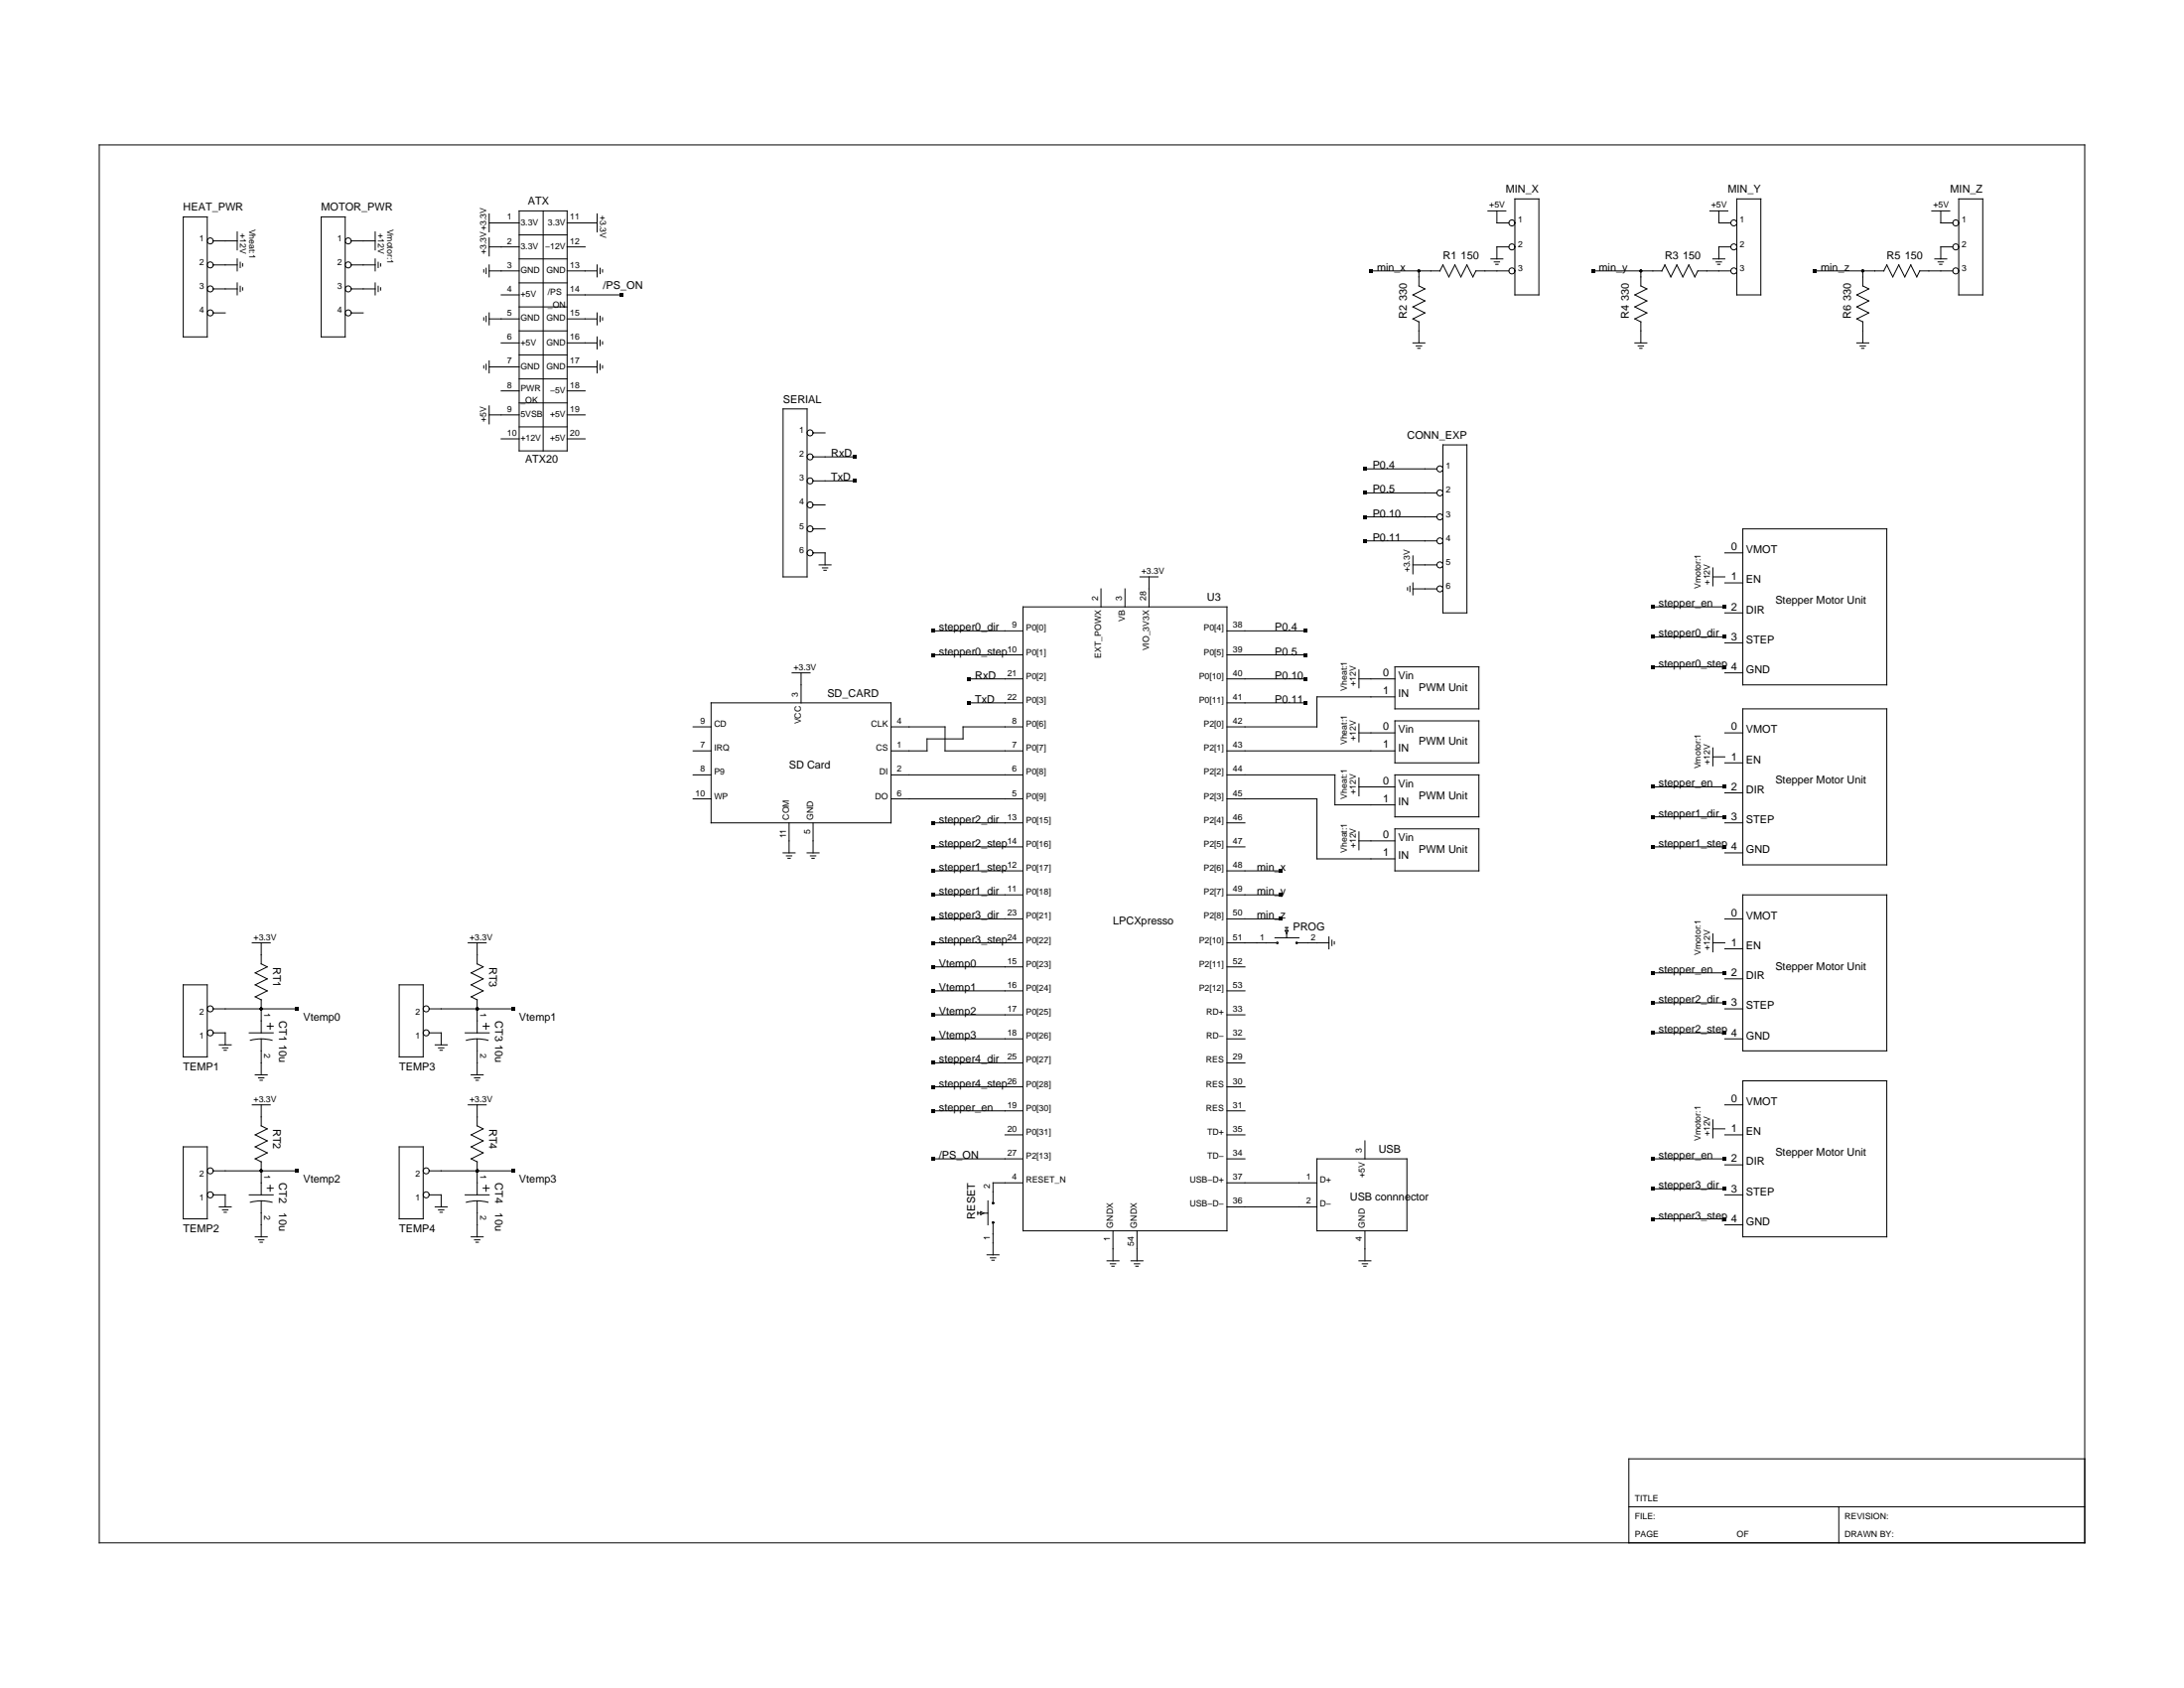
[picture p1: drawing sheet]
<svg xmlns="http://www.w3.org/2000/svg" width="279mm" height="216mm" viewBox="0 0 279 216" stroke-linecap="round" stroke-linejoin="round" font-family="sans-serif">
<g fill="none" stroke="#000" stroke-width=".13">
<path d="M12.7 18.5h254v178.8h-254zM23.4 27.7h3.1v15.4h-3.1zM27.3 30.8h3M27.3 33.9h3M27.3 37h3M30.3 29.7v2.3M30.3 33.1v1.5M30.3 36.2v1.5M30.7 33.5v.7M30.7 36.6v.7M31 33.7v.3M31 36.8v.3"/>
<path d="M41.1 27.7h3.1v15.4h-3.1zM44.9 30.8h3.1M44.9 33.9h3.1M44.9 37h3.1M48 29.7v2.3M48 33.1v1.5M48 36.2v1.5M48.4 33.5v.7M48.4 36.6v.7M48.7 33.7v.3M48.7 36.8v.3M61.9 34.5v.3"/>
<path d="M62.2 34.3v.7M62.6 28.5h3.8M62.6 27.4v2.3M62.6 30.4v2.3M62.6 33.9v1.5M62.6 31.6h3.8M62.6 34.6h3.8M64.1 37.7h2.3M66.4 27h6.2v30.7h-6.2zM66.4 33.1h6.2M66.4 36.2h6.2M66.4 30h6.2"/>
<path d="M66.4 39.3h6.2M69.5 27v30.7M72.6 28.5h3.8M72.6 31.6h2.3M72.6 34.6h3.8M72.6 37.7h6.9M76.4 27.4v2.3M76.4 33.9v1.5M76.8 34.3v.7M77.1 34.5v.3M175.4 34.6h8.8l.4-.7 .8 1.5 .7-1.5 .8 1.5 .8-1.5 .7 1.5 .4-.8h4.2M181.5 34.6v2l.8 .4-1.5 .7 1.5 .8-1.5 .8 1.5 .7-1.5 .8"/>
<path d="M190.3 27h2.3M190.7 33.1h1.6M191.2 33.5h.6M191.3 33.8h.4M191.5 27v1.5h1.5M193 31.6h-1.5v1.5M193.8 25.4h3.1v12.3h-3.1zM203.8 34.6h8.8M209.9 34.6v2l.8 .4-1.6 .7 1.6 .8-1.6 .8 1.6 .7-1.6 .8M212.6 34.6l.4-.7 .8 1.5 .7-1.5 .8 1.5 .8-1.5 .7 1.5 .4-.8h4.2M218.7 27h2.3M219.1 33.1h1.6"/>
<path d="M219.5 33.5h.7M219.7 33.8h.3M219.9 27v1.5h1.5M221.4 31.6h-1.5v1.5M222.2 25.4h3.1v12.3h-3.1zM232.2 34.6h8.8M238.3 34.6v2l.8 .4-1.6 .7 1.6 .8-1.6 .8 1.6 .7-1.6 .8M241.4 33.9l.7 1.5 .8-1.5 .8 1.5 .7-1.5 .8 1.5 .4-.8h4.2M241.4 33.9l-.4 .7M247.1 27h2.3M247.5 33.1h1.6M247.9 33.5h.7"/>
<path d="M248.1 33.8h.3M248.3 27v1.5h1.5M249.8 31.6h-1.5v1.5M250.6 25.4h3.1v12.3h-3.1zM27.3 40h1.5M44.9 40h1.6M61.9 40.6v.3M61.9 46.8v.3M62.2 40.4v.7M62.2 46.6v.7M62.6 40v1.6M62.6 46.2v1.5"/>
<path d="M62.6 51.9v2.3M62.6 40.8h3.8M62.6 53.1h3.8M62.6 46.9h3.8M64.1 43.9h2.3M64.1 56.1h2.3M64.1 50h2.3M66.4 48.5h6.2M66.4 51.5h6.2M66.4 45.4h6.2M66.4 54.6h6.2M66.4 42.3h6.2"/>
<path d="M72.6 43.9h3.8M72.6 40.8h3.8M72.6 56.1h2.3M72.6 53.1h2.3M72.6 50h2.3M72.6 46.9h3.8M76.4 40v1.6M76.4 43.1v1.5M76.4 46.2v1.5M76.8 40.4v.7M76.8 43.5v.7M76.8 46.6v.7"/>
<path d="M77.1 40.6v.3M77.1 43.7v.3M77.1 46.8v.3M100.2 52.3h3v21.5h-3zM104 55.4h1.6M104 58.4h5.4M174.6 60h9.2M180.8 43.9h1.5M180.8 40.8l.7 .4M181.2 44.2h.7M181.4 44.5h.3M181.5 41.2v2.7"/>
<path d="M184.6 56.9h3.1v21.5h-3.1zM209.1 43.9h1.6M209.1 40.8l.8 .4M209.6 44.2h.7M209.8 44.5h.3M209.9 41.2v2.7M237.5 43.9h1.6M237.5 40.8l.8 .4M238 44.2h.7M238.2 44.5h.3M238.3 41.2v2.7M104 61.5h5.4"/>
<path d="M104 64.6h1.6M104 67.6h1.6M104 70.7h1.6v1.6M104.8 72.3h1.5M105.2 72.6h.7M105.4 72.9h.3M130.9 77.6h26.1v79.8h-26.1zM140.9 75.3v2.3M143.9 75.3v2.3M145.8 73.8h2.3M147 73.8v3.8M174.6 66.1h9.2"/>
<path d="M174.6 69.2h9.2M174.6 63h9.2M180.1 75.2v.3M180.4 75v.7M180.8 72.3h3M180.8 75.3h3M180.8 71.1v2.3M180.8 74.6v1.5M211.4 77.6h9.3M219.1 73.8h1.6M219.1 72.6v2.3M220.7 70.7h2.3"/>
<path d="M220.7 74.6h2.3M220.7 78.4h2.3M223 67.6h18.4v20h-18.4zM88.7 93h2.3M88.7 96h2.3M88.7 99.1h2.3M91 89.9h23v15.3h-23zM101.3 86.1h2.3M102.5 86.1v3.8M114 93h6.9v3h10M114 99.1h16.9M119.4 80.7h11.5"/>
<path d="M119.4 83.8h11.5M124 86.8h6.9M124 89.9h6.9M130.9 93h-7.7v1.5h-4.6v1.5h-4.6M157 80.7h9.9M157 83.8h9.9M157 86.8h9.9M157 89.9h9.9M157 96h21.5M157 99.1h13.8v3.8h7.7M173.8 86.8h4.7M173.8 93.7h4.7"/>
<path d="M173.8 85.7v2.3M173.8 92.6v2.3M173.8 99.5v2.3M178.5 89.1h-10v3.9h-11.5M178.5 99.1h10.7v5.4h-10.7zM178.5 85.3h10.7v5.4h-10.7zM178.5 92.2h10.7v5.4h-10.7zM211.4 81.5h9.3M211.4 85.3h9.3M219.1 95.7v2.3M219.1 96.8h1.6M220.7 86.1h2.3"/>
<path d="M220.7 97.6h2.3M220.7 93.7h2.3M220.7 82.2h2.3M223 90.7h18.4v19.9h-18.4zM88.7 102.2h2.3M100.2 109.1h1.5M100.6 109.5h.7M100.8 109.8h.3M100.9 105.2v3.9M103.2 109.1h1.6M103.7 109.5h.7M103.9 109.8h.3"/>
<path d="M104 105.2v3.9M114 102.2h16.9M119.4 105.2h11.5M119.4 108.3h11.5M119.4 111.4h11.5M119.4 114.5h11.5M119.4 117.5h11.5M157 102.2h11.5v7.7h10M157 105.2h2.3M157 108.3h2.3M157 111.4h6.9M157 114.5h6.9"/>
<path d="M157 117.5h6.9M163.1 119.9h3.1M164.4 118.6h.4M164.4 119h.4l-.2 .4zM164.6 118.6v.4M164.6 119.4v.5M170 119.8v1.6M173.8 100.6h4.7M173.8 106.4v2.3M173.8 107.5h4.7M178.5 106h10.7v5.4h-10.7zM211.4 108.3h9.3"/>
<path d="M211.4 100.6h9.3M211.4 104.5h9.3M219.1 119.4v2.3M220.7 105.2h2.3M220.7 117.5h2.3M220.7 109.1h2.3M220.7 101.4h2.3M223 114.5h18.4v19.9h-18.4zM23.4 126h3.1v9.2h-3.1zM27.3 129h10.7M27.3 132.1h1.5v1.5M28 133.6h1.6"/>
<path d="M28.5 134h.7M28.7 134.3h.3M31.9 132.1h3.1M32 133.1a5.4 5.4 0 0 1 2.8 0M32.3 120.6h2.3M32.7 137.5h1.5M33.1 137.9h.7M33.3 138.2h.3M33.4 120.6v2.7l.8 .4-1.5 .7 1.5 .8-1.5 .8 1.5 .7-1.5 .8 .7 .4M33.4 127.9v4.2M33.4 132.9v4.6M34.2 131.3h.8"/>
<path d="M34.6 130.9v.7M51.1 126h3v9.2h-3zM54.9 129h10.7M54.9 132.1h1.5v1.5M55.7 133.6h1.5M56.1 134h.7M56.3 134.3h.3M59.5 132.1h3.1M59.7 133.1a5.4 5.4 0 0 1 2.7 0M59.9 120.6h2.3M60.3 137.5h1.5M60.7 137.9h.7"/>
<path d="M60.9 138.2h.3M61 120.6v2.7l.8 .4-1.5 .7 1.5 .8-1.5 .8 1.5 .7-1.5 .8 .7 .4M61 127.9v4.2M61 132.9v4.6M61.8 131.3h.8M62.2 130.9v.7M119.4 120.6h11.5M119.4 123.7h11.5M119.4 126.7h11.5M119.4 129.8h11.5M119.4 132.9h11.5M119.4 135.9h11.5"/>
<path d="M119.4 139h11.5M157 120.6h6.3M157 123.7h2.3M157 126.7h2.3M157 129.8h2.3M157 132.9h2.3M157 135.9h2.3M157 139h2.3M166 120.6h4M170.4 120.2v.7M170.7 120.4v.3M211.4 124.4h9.3"/>
<path d="M211.4 128.3h9.3M211.4 132.1h9.3M219.1 120.6h1.6M220.7 132.9h2.3M220.7 121.4h2.3M220.7 125.2h2.3M220.7 129h2.3M223 138.2h18.4v20h-18.4zM23.4 146.7h3.1v9.2h-3.1zM27.3 152.8h1.5v1.6M27.3 149.8h10.7M28 154.4h1.6"/>
<path d="M28.5 154.7h.7M28.7 155.1h.3M31.9 152.8h3.1M32 153.8a5.4 5.4 0 0 1 2.8 0M32.3 141.3h2.3M32.7 158.2h1.5M33.1 158.6h.7M33.3 158.9h.3M33.4 141.3v2.7l.8 .4-1.5 .8 1.5 .7-1.5 .8 1.5 .8-1.5 .7 .7 .4v4.2M33.4 153.6v4.6M34.2 152h.8M34.6 151.6v.8"/>
<path d="M51.1 146.7h3v9.2h-3zM54.9 152.8h1.5v1.6M54.9 149.8h10.7M55.7 154.4h1.5M56.1 154.7h.7M56.3 155.1h.3M59.5 152.8h3.1M59.7 153.8a5.4 5.4 0 0 1 2.7 0M59.9 141.3h2.3M60.3 158.2h1.5M60.7 158.6h.7M60.9 158.9h.3"/>
<path d="M61 141.3v2.7l.8 .4-1.5 .8 1.5 .7-1.5 .8 1.5 .8-1.5 .7 .7 .4v4.2M61 153.6v4.6M61.8 152h.8M62.2 151.6v.8M119.4 142.1h11.5M119.4 148.2h11.5M125.1 155v.4M125.1 155.2h.4M125.5 155l.3 .2-.3 .2zM125.8 155.2h.6M126.4 153.6v3.1M127 156.5v4"/>
<path d="M128.6 145.2h2.3M130.9 151.3h-3.9v2.5M142.4 157.4v3.9M145.5 157.4v3.9M157 142.1h2.3M157 145.2h2.3M157 148.2h2.3M157 151.3h11.5M157 154.4h11.5M168.5 148.2h11.5v9.2h-11.5zM174.6 145.9v2.3M174.6 157.4v3.9"/>
<path d="M211.4 148.2h9.3M211.4 152.1h9.3M211.4 155.9h9.3M219.1 143.2v2.3M219.1 144.4h1.6M220.7 145.2h2.3M220.7 149h2.3M220.7 152.8h2.3M220.7 141.3h2.3M220.7 156.7h2.3M126.3 160.5h1.5M126.7 160.9h.7"/>
<path d="M126.9 161.2h.3M141.6 161.3h1.6M142 161.6h.7M142.2 162h.3M144.7 161.3h1.5M145.1 161.6h.7M145.3 162h.3M173.8 161.3h1.6M174.3 161.6h.7M174.5 162h.3M208.4 192.7h58.3M235.2 192.7v4.6"/>
<path d="M266.7 186.6h-58.3v10.7"/>
<circle cx="26.9" cy="30.8" r=".38"/>
<circle cx="26.9" cy="37" r=".38"/>
<circle cx="26.9" cy="33.9" r=".38"/>
<circle cx="44.5" cy="30.8" r=".38"/>
<circle cx="44.5" cy="37" r=".38"/>
<circle cx="44.5" cy="33.9" r=".38"/>
<circle cx="193.4" cy="34.6" r=".38"/>
<circle cx="193.4" cy="31.6" r=".38"/>
<circle cx="193.4" cy="28.5" r=".38"/>
<circle cx="221.8" cy="34.6" r=".38"/>
<circle cx="221.8" cy="31.6" r=".38"/>
<circle cx="221.8" cy="28.5" r=".38"/>
<circle cx="250.2" cy="34.6" r=".38"/>
<circle cx="250.2" cy="31.6" r=".38"/>
<circle cx="250.2" cy="28.5" r=".38"/>
<circle cx="26.9" cy="40" r=".38"/>
<circle cx="44.5" cy="40" r=".38"/>
<circle cx="103.6" cy="55.4" r=".38"/>
<circle cx="103.6" cy="58.4" r=".38"/>
<circle cx="184.2" cy="60" r=".38"/>
<circle cx="103.6" cy="64.6" r=".38"/>
<circle cx="103.6" cy="67.6" r=".38"/>
<circle cx="103.6" cy="70.7" r=".38"/>
<circle cx="103.6" cy="61.5" r=".38"/>
<circle cx="184.2" cy="75.3" r=".38"/>
<circle cx="184.2" cy="66.1" r=".38"/>
<circle cx="184.2" cy="63" r=".38"/>
<circle cx="184.2" cy="72.3" r=".38"/>
<circle cx="184.2" cy="69.2" r=".38"/>
<circle cx="26.9" cy="129" r=".38"/>
<circle cx="26.9" cy="132.1" r=".38"/>
<circle cx="54.5" cy="129" r=".38"/>
<circle cx="54.5" cy="132.1" r=".38"/>
<circle cx="163.4" cy="120.6" r=".11"/>
<circle cx="165.9" cy="120.6" r=".11"/>
<circle cx="26.9" cy="152.8" r=".38"/>
<circle cx="26.9" cy="149.8" r=".38"/>
<circle cx="54.5" cy="152.8" r=".38"/>
<circle cx="54.5" cy="149.8" r=".38"/>
<circle cx="127" cy="156.4" r=".11"/>
<circle cx="127" cy="153.9" r=".11"/>
</g>
<g fill="#000">
<path d="M79.2 37.5h.5v.4h-.5zM175.2 34.4h.4v.5h-.4zM203.5 34.4h.5v.5h-.5zM231.9 34.4h.5v.5h-.5zM109.2 58.2h.4v.5h-.4zM174.4 59.7h.4v.5h-.4zM109.2 61.3h.4v.4h-.4zM174.4 65.9h.4v.4h-.4zM174.4 69h.4v.4h-.4zM174.4 62.8h.4v.5h-.4zM211.2 77.4h.5v.5h-.5zM220.4 77.4h.5v.5h-.5z"/>
<path d="M119.1 80.5h.5v.4h-.5zM119.1 83.5h.5v.5h-.5zM123.7 89.7h.5v.4h-.5zM123.7 86.6h.5v.5h-.5zM166.7 86.6h.5v.5h-.5zM166.7 89.7h.5v.4h-.5zM166.7 83.5h.5v.5h-.5zM166.7 80.5h.5v.4h-.5zM211.2 81.2h.5v.5h-.5zM211.2 85.1h.5v.4h-.5zM220.4 81.2h.5v.5h-.5zM220.4 85.1h.5v.4h-.5z"/>
<path d="M119.1 105h.5v.5h-.5zM119.1 108.1h.5v.4h-.5zM119.1 111.2h.5v.4h-.5zM119.1 114.2h.5v.5h-.5zM119.1 117.3h.5v.5h-.5zM163.6 111.2h.5v.4h-.5zM163.6 114.2h.5v.5h-.5zM163.6 117.3h.5v.5h-.5zM211.2 100.4h.5v.5h-.5zM211.2 104.3h.5v.4h-.5zM211.2 108.1h.5v.4h-.5zM220.4 100.4h.5v.5h-.5z"/>
<path d="M220.4 104.3h.5v.4h-.5zM220.4 108.1h.5v.4h-.5zM37.8 128.8h.5v.5h-.5zM65.4 128.8h.5v.5h-.5zM119.1 120.4h.5v.4h-.5zM119.1 135.7h.5v.5h-.5zM119.1 138.8h.5v.4h-.5zM119.1 126.5h.5v.5h-.5zM119.1 129.6h.5v.4h-.5zM119.1 123.4h.5v.5h-.5zM119.1 132.6h.5v.5h-.5zM211.2 124.2h.5v.5h-.5z"/>
<path d="M211.2 128h.5v.5h-.5zM211.2 131.9h.5v.4h-.5zM220.4 124.2h.5v.5h-.5zM220.4 128h.5v.5h-.5zM220.4 131.9h.5v.4h-.5zM37.8 149.5h.5v.5h-.5zM65.4 149.5h.5v.5h-.5zM119.1 141.9h.5v.4h-.5zM119.1 148h.5v.5h-.5zM211.2 148h.5v.5h-.5zM211.2 151.8h.5v.5h-.5zM211.2 155.7h.5v.4h-.5z"/>
<path d="M220.4 148h.5v.5h-.5zM220.4 151.8h.5v.5h-.5zM220.4 155.7h.5v.4h-.5z"/>
<circle cx="181.5" cy="34.6" r=".19"/>
<circle cx="209.9" cy="34.6" r=".19"/>
<circle cx="238.3" cy="34.6" r=".19"/>
<circle cx="33.4" cy="129" r=".19"/>
<circle cx="61" cy="129" r=".19"/>
<circle cx="33.4" cy="149.8" r=".19"/>
<circle cx="61" cy="149.8" r=".19"/>
</g>
<g font-size="1.4">
<text x="23.4" y="27">HEAT_PWR</text>
<text x="41.1" y="27">MOTOR_PWR</text>
<text x="67.6" y="26.2">ATX</text>
<text x="192.6" y="24.7">MIN_X</text>
<text x="221" y="24.7">MIN_Y</text>
<text x="249.5" y="24.7">MIN_Z</text>
<text x="176.2" y="34.6">min_x</text>
<text x="184.6" y="33.1">R1 150</text>
<text x="204.5" y="34.6">min_y</text>
<text x="213" y="33.1">R3 150</text>
<text x="232.9" y="34.6">min_z</text>
<text x="241.4" y="33.1">R5 150</text>
<text x="77.2" y="37">/PS_ON</text>
<text x="180" y="40.8" transform="rotate(-90 180 40.8)">R2 330</text>
<text x="208.4" y="40.8" transform="rotate(-90 208.4 40.8)">R4 330</text>
<text x="236.8" y="40.8" transform="rotate(-90 236.8 40.8)">R6 330</text>
<text x="100.2" y="51.5">SERIAL</text>
<text x="67.2" y="59.2">ATX20</text>
<text x="106.3" y="58.4">RxD</text>
<text x="175.6" y="60">P0.4</text>
<text x="180" y="56.1">CONN_EXP</text>
<text x="106.3" y="61.5">TxD</text>
<text x="175.6" y="63">P0.5</text>
<text x="175.6" y="66.1">P0.10</text>
<text x="175.6" y="69.2">P0.11</text>
<text x="221.5" y="70.4">0</text>
<text x="223.4" y="70.8">VMOT</text>
<text x="154.4" y="76.9">U3</text>
<text x="212.2" y="77.6">stepper_en</text>
<text x="221.5" y="74.2">1</text>
<text x="223.4" y="74.6">EN</text>
<text x="227.1" y="77.2">Stepper Motor Unit</text>
<text x="120.1" y="80.7">stepper0_dir</text>
<text x="120.1" y="83.8">stepper0_step</text>
<text x="163.1" y="83.8">P0.5</text>
<text x="163.1" y="80.7">P0.4</text>
<text x="212.2" y="81.5">stepper0_dir</text>
<text x="221.5" y="78">2</text>
<text x="221.5" y="81.9">3</text>
<text x="223.4" y="78.4">DIR</text>
<text x="223.4" y="82.3">STEP</text>
<text x="105.8" y="89.1">SD_CARD</text>
<text x="124.7" y="89.9">TxD</text>
<text x="124.7" y="86.8">RxD</text>
<text x="163.1" y="86.8">P0.10</text>
<text x="163.1" y="89.9">P0.11</text>
<text x="177" y="88.8">1</text>
<text x="177" y="86.5">0</text>
<text x="178.9" y="89.2">IN</text>
<text x="178.9" y="86.9">Vin</text>
<text x="181.5" y="88.4">PWM Unit</text>
<text x="212.2" y="85.3">stepper0_step</text>
<text x="221.5" y="85.7">4</text>
<text x="223.4" y="86.1">GND</text>
<text x="177" y="95.7">1</text>
<text x="177" y="93.4">0</text>
<text x="178.9" y="93.8">Vin</text>
<text x="181.5" y="95.3">PWM Unit</text>
<text x="221.5" y="93.4">0</text>
<text x="223.4" y="93.8">VMOT</text>
<text x="100.9" y="98.3">SD Card</text>
<text x="177" y="100.3">0</text>
<text x="178.9" y="96.1">IN</text>
<text x="178.9" y="100.7">Vin</text>
<text x="212.2" y="100.6">stepper_en</text>
<text x="221.5" y="97.2">1</text>
<text x="221.5" y="101.1">2</text>
<text x="223.4" y="97.6">EN</text>
<text x="223.4" y="101.4">DIR</text>
<text x="227.1" y="100.2">Stepper Motor Unit</text>
<text x="120.1" y="105.2">stepper2_dir</text>
<text x="177" y="102.6">1</text>
<text x="177" y="107.2">0</text>
<text x="178.9" y="103">IN</text>
<text x="178.9" y="107.6">Vin</text>
<text x="181.5" y="102.2">PWM Unit</text>
<text x="212.2" y="104.5">stepper1_dir</text>
<text x="221.5" y="104.9">3</text>
<text x="223.4" y="105.3">STEP</text>
<text x="120.1" y="108.3">stepper2_step</text>
<text x="120.1" y="111.4">stepper1_step</text>
<text x="160.8" y="111.4">min_x</text>
<text x="177" y="109.5">1</text>
<text x="178.9" y="109.9">IN</text>
<text x="181.5" y="109.1">PWM Unit</text>
<text x="212.2" y="108.3">stepper1_step</text>
<text x="221.5" y="108.7">4</text>
<text x="223.4" y="109.1">GND</text>
<text x="120.1" y="114.5">stepper1_dir</text>
<text x="120.1" y="117.5">stepper3_dir</text>
<text x="142.4" y="118.3">LPCXpresso</text>
<text x="160.8" y="114.5">min_y</text>
<text x="160.8" y="117.5">min_z</text>
<text x="165.4" y="119.1">PROG</text>
<text x="221.5" y="117.2">0</text>
<text x="223.4" y="117.6">VMOT</text>
<text x="35" y="123.7" transform="rotate(90 35 123.7)">RT1</text>
<text x="62.6" y="123.7" transform="rotate(90 62.6 123.7)">RT3</text>
<text x="120.1" y="120.6">stepper3_step</text>
<text x="120.1" y="123.7">Vtemp0</text>
<text x="212.2" y="124.4">stepper_en</text>
<text x="221.5" y="121">1</text>
<text x="221.5" y="124.9">2</text>
<text x="223.4" y="121.4">EN</text>
<text x="223.4" y="125.2">DIR</text>
<text x="227.1" y="124">Stepper Motor Unit</text>
<text x="35.7" y="130.6" transform="rotate(90 35.7 130.6)">CT1 10u</text>
<text x="38.8" y="130.6">Vtemp0</text>
<text x="63.3" y="130.6" transform="rotate(90 63.3 130.6)">CT3 10u</text>
<text x="66.4" y="130.6">Vtemp1</text>
<text x="120.1" y="126.7">Vtemp1</text>
<text x="120.1" y="129.8">Vtemp2</text>
<text x="212.2" y="128.3">stepper2_dir</text>
<text x="221.5" y="128.7">3</text>
<text x="223.4" y="129.1">STEP</text>
<text x="23.4" y="136.9">TEMP1</text>
<text x="51.1" y="136.9">TEMP3</text>
<text x="120.1" y="135.9">stepper4_dir</text>
<text x="120.1" y="132.9">Vtemp3</text>
<text x="212.2" y="132.1">stepper2_step</text>
<text x="221.5" y="132.5">4</text>
<text x="223.4" y="132.9">GND</text>
<text x="120.1" y="139">stepper4_step</text>
<text x="120.1" y="142.1">stepper_en</text>
<text x="221.5" y="141">0</text>
<text x="223.4" y="141.4">VMOT</text>
<text x="35" y="144.4" transform="rotate(90 35 144.4)">RT2</text>
<text x="62.6" y="144.4" transform="rotate(90 62.6 144.4)">RT4</text>
<text x="120.1" y="148.2">/PS_ON</text>
<text x="176.4" y="147.5">USB</text>
<text x="212.2" y="148.2">stepper_en</text>
<text x="221.5" y="144.8">1</text>
<text x="221.5" y="148.6">2</text>
<text x="223.4" y="145.2">EN</text>
<text x="223.4" y="149">DIR</text>
<text x="227.1" y="147.8">Stepper Motor Unit</text>
<text x="35.7" y="151.3" transform="rotate(90 35.7 151.3)">CT2</text>
<text x="35.7" y="155.1" transform="rotate(90 35.7 155.1)">10u</text>
<text x="38.8" y="151.3">Vtemp2</text>
<text x="63.3" y="151.3" transform="rotate(90 63.3 151.3)">CT4</text>
<text x="63.3" y="155.1" transform="rotate(90 63.3 155.1)">10u</text>
<text x="66.4" y="151.3">Vtemp3</text>
<text x="124.7" y="155.9" transform="rotate(-90 124.7 155.9)">RESET</text>
<text x="172.7" y="153.6">USB connnector</text>
<text x="212.2" y="152.1">stepper3_dir</text>
<text x="212.2" y="155.9">stepper3_step</text>
<text x="221.5" y="152.5">3</text>
<text x="223.4" y="152.9">STEP</text>
<text x="23.4" y="157.6">TEMP2</text>
<text x="51.1" y="157.6">TEMP4</text>
<text x="221.5" y="156.3">4</text>
<text x="223.4" y="156.7">GND</text>
</g>
<g font-size="1.1">
<text x="30.7" y="29.9" transform="rotate(90 30.7 29.9)">+12V</text>
<text x="31.9" y="29.3" transform="rotate(90 31.9 29.3)">Vheat:1</text>
<text x="48.4" y="29.9" transform="rotate(90 48.4 29.9)">+12V</text>
<text x="49.5" y="29.3" transform="rotate(90 49.5 29.3)">Vmotor:1</text>
<text x="64.9" y="28.1">1</text>
<text x="66.6" y="28.8">3.3V</text>
<text x="70.1" y="28.8">3.3V</text>
<text x="72.9" y="28.1">11</text>
<text x="76.8" y="27.6" transform="rotate(90 76.8 27.6)">+3.3V</text>
<text x="190.5" y="26.6">+5V</text>
<text x="194.2" y="28.5">1</text>
<text x="218.9" y="26.6">+5V</text>
<text x="222.6" y="28.5">1</text>
<text x="247.3" y="26.6">+5V</text>
<text x="251" y="28.5">1</text>
<text x="25.5" y="30.8">1</text>
<text x="25.5" y="33.9">2</text>
<text x="43.2" y="30.8">1</text>
<text x="43.2" y="33.9">2</text>
<text x="62.2" y="32.5" transform="rotate(-90 62.2 32.5)">+3.3V+3.3V</text>
<text x="64.9" y="31.2">2</text>
<text x="64.9" y="34.3">3</text>
<text x="66.6" y="31.9">3.3V</text>
<text x="66.6" y="34.9">GND</text>
<text x="69.7" y="31.9">−12V</text>
<text x="69.9" y="34.9">GND</text>
<text x="72.9" y="34.3">13</text>
<text x="72.9" y="31.2">12</text>
<text x="194.2" y="31.6">2</text>
<text x="194.2" y="34.6">3</text>
<text x="222.6" y="31.6">2</text>
<text x="222.6" y="34.6">3</text>
<text x="251" y="31.6">2</text>
<text x="251" y="34.6">3</text>
<text x="25.5" y="37">3</text>
<text x="25.5" y="40">4</text>
<text x="43.2" y="37">3</text>
<text x="43.2" y="40">4</text>
<text x="64.9" y="37.3">4</text>
<text x="64.9" y="40.4">5</text>
<text x="66.6" y="38">+5V</text>
<text x="66.6" y="41.1">GND</text>
<text x="69.9" y="41.1">GND</text>
<text x="70.1" y="37.7">/PS</text>
<text x="70.1" y="39.3">_ON</text>
<text x="72.9" y="37.3">14</text>
<text x="72.9" y="40.4">15</text>
<text x="64.9" y="46.5">7</text>
<text x="64.9" y="43.5">6</text>
<text x="66.6" y="47.2">GND</text>
<text x="66.6" y="44.1">+5V</text>
<text x="69.9" y="44.1">GND</text>
<text x="69.9" y="47.2">GND</text>
<text x="72.9" y="43.5">16</text>
<text x="72.9" y="46.5">17</text>
<text x="64.9" y="52.7">9</text>
<text x="64.9" y="49.6">8</text>
<text x="66.6" y="53.4">5VSB</text>
<text x="66.6" y="50">PWR</text>
<text x="66.6" y="51.6">_OK</text>
<text x="70.4" y="50.3">−5V</text>
<text x="70.4" y="53.3">+5V</text>
<text x="72.9" y="49.6">18</text>
<text x="72.9" y="52.7">19</text>
<text x="62.2" y="54" transform="rotate(-90 62.2 54)">+5V</text>
<text x="64.9" y="55.8">10</text>
<text x="66.6" y="56.4">+12V</text>
<text x="70.4" y="56.4">+5V</text>
<text x="72.9" y="55.8">20</text>
<text x="102.3" y="55.4">1</text>
<text x="102.3" y="58.4">2</text>
<text x="185" y="60">1</text>
<text x="102.3" y="61.5">3</text>
<text x="102.3" y="64.6">4</text>
<text x="185" y="63">2</text>
<text x="102.3" y="67.6">5</text>
<text x="102.3" y="70.7">6</text>
<text x="185" y="66.1">3</text>
<text x="185" y="69.2">4</text>
<text x="140.5" y="76.9" transform="rotate(-90 140.5 76.9)">2</text>
<text x="143.5" y="76.9" transform="rotate(-90 143.5 76.9)">3</text>
<text x="146" y="73.4">+3.3V</text>
<text x="146.6" y="76.9" transform="rotate(-90 146.6 76.9)">28</text>
<text x="180.4" y="73.2" transform="rotate(-90 180.4 73.2)">+3.3V</text>
<text x="185" y="72.3">5</text>
<text x="185" y="75.3">6</text>
<text x="217.6" y="75.3" transform="rotate(-90 217.6 75.3)">Vmotor:1</text>
<text x="218.7" y="74.7" transform="rotate(-90 218.7 74.7)">+12V</text>
<text x="128.9" y="83.4">10</text>
<text x="129.5" y="80.3">9</text>
<text x="131.3" y="83.8">P0[1]</text>
<text x="131.3" y="80.7">P0[0]</text>
<text x="143.9" y="79.5" transform="rotate(-90 143.9 79.5)">VB</text>
<text x="147" y="83.2" transform="rotate(-90 147 83.2)">VIO_3V3X</text>
<text x="154" y="80.7">P0[4]</text>
<text x="154" y="83.8">P0[5]</text>
<text x="157.7" y="80.3">38</text>
<text x="157.7" y="83.4">39</text>
<text x="101.5" y="85.7">+3.3V</text>
<text x="102.1" y="89.1" transform="rotate(-90 102.1 89.1)">3</text>
<text x="128.9" y="86.4">21</text>
<text x="128.9" y="89.5">22</text>
<text x="131.3" y="86.8">P0[2]</text>
<text x="131.3" y="89.9">P0[3]</text>
<text x="140.9" y="84.2" transform="rotate(-90 140.9 84.2)">EXT_POWX</text>
<text x="153.4" y="86.8">P0[10]</text>
<text x="153.4" y="89.9">P0[11]</text>
<text x="157.7" y="86.4">40</text>
<text x="157.7" y="89.5">41</text>
<text x="172.3" y="88.4" transform="rotate(-90 172.3 88.4)">Vheat:1</text>
<text x="173.5" y="87.8" transform="rotate(-90 173.5 87.8)">+12V</text>
<text x="89.6" y="92.6">9</text>
<text x="89.6" y="95.7">7</text>
<text x="91.4" y="93">CD</text>
<text x="102.5" y="92.6" transform="rotate(-90 102.5 92.6)">VCC</text>
<text x="111.5" y="93">CLK</text>
<text x="114.8" y="92.6">4</text>
<text x="114.8" y="95.7">1</text>
<text x="129.5" y="92.6">8</text>
<text x="129.5" y="95.7">7</text>
<text x="131.3" y="93">P0[6]</text>
<text x="154" y="93">P2[0]</text>
<text x="157.7" y="92.6">42</text>
<text x="157.7" y="95.7">43</text>
<text x="172.3" y="95.3" transform="rotate(-90 172.3 95.3)">Vheat:1</text>
<text x="173.5" y="94.7" transform="rotate(-90 173.5 94.7)">+12V</text>
<text x="89" y="101.8">10</text>
<text x="89.6" y="98.7">8</text>
<text x="91.4" y="96">IRQ</text>
<text x="91.4" y="99.1">P9</text>
<text x="112.1" y="96">CS</text>
<text x="112.5" y="99.1">DI</text>
<text x="114.8" y="98.7">2</text>
<text x="114.8" y="101.8">6</text>
<text x="129.5" y="98.7">6</text>
<text x="129.5" y="101.8">5</text>
<text x="131.3" y="96">P0[7]</text>
<text x="131.3" y="99.1">P0[8]</text>
<text x="154" y="96">P2[1]</text>
<text x="154" y="99.1">P2[2]</text>
<text x="157.7" y="98.7">44</text>
<text x="157.7" y="101.8">45</text>
<text x="173.5" y="101.6" transform="rotate(-90 173.5 101.6)">+12V</text>
<text x="217.6" y="98.3" transform="rotate(-90 217.6 98.3)">Vmotor:1</text>
<text x="218.7" y="97.8" transform="rotate(-90 218.7 97.8)">+12V</text>
<text x="91.4" y="102.2">WP</text>
<text x="100.6" y="107.2" transform="rotate(-90 100.6 107.2)">11</text>
<text x="100.9" y="104.9" transform="rotate(-90 100.9 104.9)">COM</text>
<text x="103.6" y="106.6" transform="rotate(-90 103.6 106.6)">5</text>
<text x="104" y="104.9" transform="rotate(-90 104 104.9)">GND</text>
<text x="111.9" y="102.2">DO</text>
<text x="128.9" y="104.9">13</text>
<text x="128.9" y="107.9">14</text>
<text x="131.3" y="105.2">P0[15]</text>
<text x="131.3" y="102.2">P0[9]</text>
<text x="154" y="102.2">P2[3]</text>
<text x="154" y="105.2">P2[4]</text>
<text x="157.7" y="104.9">46</text>
<text x="157.7" y="107.9">47</text>
<text x="172.3" y="102.2" transform="rotate(-90 172.3 102.2)">Vheat:1</text>
<text x="128.9" y="111">12</text>
<text x="131.3" y="108.3">P0[16]</text>
<text x="131.3" y="111.4">P0[17]</text>
<text x="154" y="108.3">P2[5]</text>
<text x="154" y="111.4">P2[6]</text>
<text x="157.7" y="111">48</text>
<text x="172.3" y="109.1" transform="rotate(-90 172.3 109.1)">Vheat:1</text>
<text x="173.5" y="108.5" transform="rotate(-90 173.5 108.5)">+12V</text>
<text x="128.9" y="114.1">11</text>
<text x="128.9" y="117.1">23</text>
<text x="131.3" y="114.5">P0[18]</text>
<text x="131.3" y="117.5">P0[21]</text>
<text x="154" y="114.5">P2[7]</text>
<text x="154" y="117.5">P2[8]</text>
<text x="157.7" y="114.1">49</text>
<text x="157.7" y="117.1">50</text>
<text x="32.5" y="120.2">+3.3V</text>
<text x="60.1" y="120.2">+3.3V</text>
<text x="128.9" y="120.2">24</text>
<text x="128.9" y="123.3">15</text>
<text x="131.3" y="120.6">P0[22]</text>
<text x="131.3" y="123.7">P0[23]</text>
<text x="153.4" y="120.6">P2[10]</text>
<text x="153.4" y="123.7">P2[11]</text>
<text x="157.7" y="120.2">51</text>
<text x="157.7" y="123.3">52</text>
<text x="161.2" y="120.2">1</text>
<text x="167.7" y="120.2">2</text>
<text x="217.6" y="122.1" transform="rotate(-90 217.6 122.1)">Vmotor:1</text>
<text x="218.7" y="121.6" transform="rotate(-90 218.7 121.6)">+12V</text>
<text x="25.5" y="129.8">2</text>
<text x="33.8" y="129.6" transform="rotate(90 33.8 129.6)">1</text>
<text x="53.1" y="129.8">2</text>
<text x="61.4" y="129.6" transform="rotate(90 61.4 129.6)">1</text>
<text x="128.9" y="126.4">16</text>
<text x="128.9" y="129.4">17</text>
<text x="131.3" y="126.7">P0[24]</text>
<text x="131.3" y="129.8">P0[25]</text>
<text x="153.4" y="126.7">P2[12]</text>
<text x="154.3" y="129.8">RD+</text>
<text x="157.7" y="126.4">53</text>
<text x="157.7" y="129.4">33</text>
<text x="25.5" y="132.9">1</text>
<text x="33.8" y="134.8" transform="rotate(90 33.8 134.8)">2</text>
<text x="53.1" y="132.9">1</text>
<text x="61.4" y="134.8" transform="rotate(90 61.4 134.8)">2</text>
<text x="128.9" y="132.5">18</text>
<text x="128.9" y="135.6">25</text>
<text x="131.3" y="132.9">P0[26]</text>
<text x="131.3" y="135.9">P0[27]</text>
<text x="154.3" y="135.9">RES</text>
<text x="154.3" y="132.9">RD−</text>
<text x="157.7" y="132.5">32</text>
<text x="157.7" y="135.6">29</text>
<text x="32.5" y="140.9">+3.3V</text>
<text x="60.1" y="140.9">+3.3V</text>
<text x="128.9" y="138.6">26</text>
<text x="128.9" y="141.7">19</text>
<text x="131.3" y="139">P0[28]</text>
<text x="131.3" y="142.1">P0[30]</text>
<text x="154.3" y="139">RES</text>
<text x="154.3" y="142.1">RES</text>
<text x="157.7" y="138.6">30</text>
<text x="157.7" y="141.7">31</text>
<text x="128.9" y="144.8">20</text>
<text x="128.9" y="147.8">27</text>
<text x="131.3" y="145.2">P0[31]</text>
<text x="131.3" y="148.2">P2[13]</text>
<text x="154.5" y="145.2">TD+</text>
<text x="154.5" y="148.2">TD−</text>
<text x="157.7" y="144.8">35</text>
<text x="157.7" y="147.8">34</text>
<text x="174.2" y="147.5" transform="rotate(-90 174.2 147.5)">3</text>
<text x="217.6" y="145.9" transform="rotate(-90 217.6 145.9)">Vmotor:1</text>
<text x="218.7" y="145.3" transform="rotate(-90 218.7 145.3)">+12V</text>
<text x="25.5" y="153.6">1</text>
<text x="25.5" y="150.5">2</text>
<text x="33.8" y="150.3" transform="rotate(90 33.8 150.3)">1</text>
<text x="33.8" y="155.5" transform="rotate(90 33.8 155.5)">2</text>
<text x="53.1" y="153.6">1</text>
<text x="53.1" y="150.5">2</text>
<text x="61.4" y="150.3" transform="rotate(90 61.4 150.3)">1</text>
<text x="61.4" y="155.5" transform="rotate(90 61.4 155.5)">2</text>
<text x="126.7" y="152.1" transform="rotate(-90 126.7 152.1)">2</text>
<text x="129.5" y="150.9">4</text>
<text x="131.3" y="151.3">RESET_N</text>
<text x="152.2" y="151.3">USB−D+</text>
<text x="152.2" y="154.4">USB−D−</text>
<text x="157.7" y="150.9">37</text>
<text x="157.7" y="154">36</text>
<text x="167.1" y="150.9">1</text>
<text x="167.1" y="154">2</text>
<text x="168.9" y="151.3">D+</text>
<text x="168.9" y="154.4">D−</text>
<text x="174.6" y="150.6" transform="rotate(-90 174.6 150.6)">+5V</text>
<text x="126.7" y="158.6" transform="rotate(-90 126.7 158.6)">1</text>
<text x="142" y="158.8" transform="rotate(-90 142 158.8)">1</text>
<text x="142.4" y="157" transform="rotate(-90 142.4 157)">GNDX</text>
<text x="145.1" y="159.4" transform="rotate(-90 145.1 159.4)">54</text>
<text x="145.5" y="157" transform="rotate(-90 145.5 157)">GNDX</text>
<text x="174.2" y="158.8" transform="rotate(-90 174.2 158.8)">4</text>
<text x="174.6" y="157" transform="rotate(-90 174.6 157)">GND</text>
<text x="209.1" y="192">TITLE</text>
<text x="209.1" y="194.3">FILE:</text>
<text x="209.1" y="196.6">PAGE</text>
<text x="222.2" y="196.6">OF</text>
<text x="236" y="194.3">REVISION:</text>
<text x="236" y="196.6">DRAWN BY:</text>
</g>
</svg>
